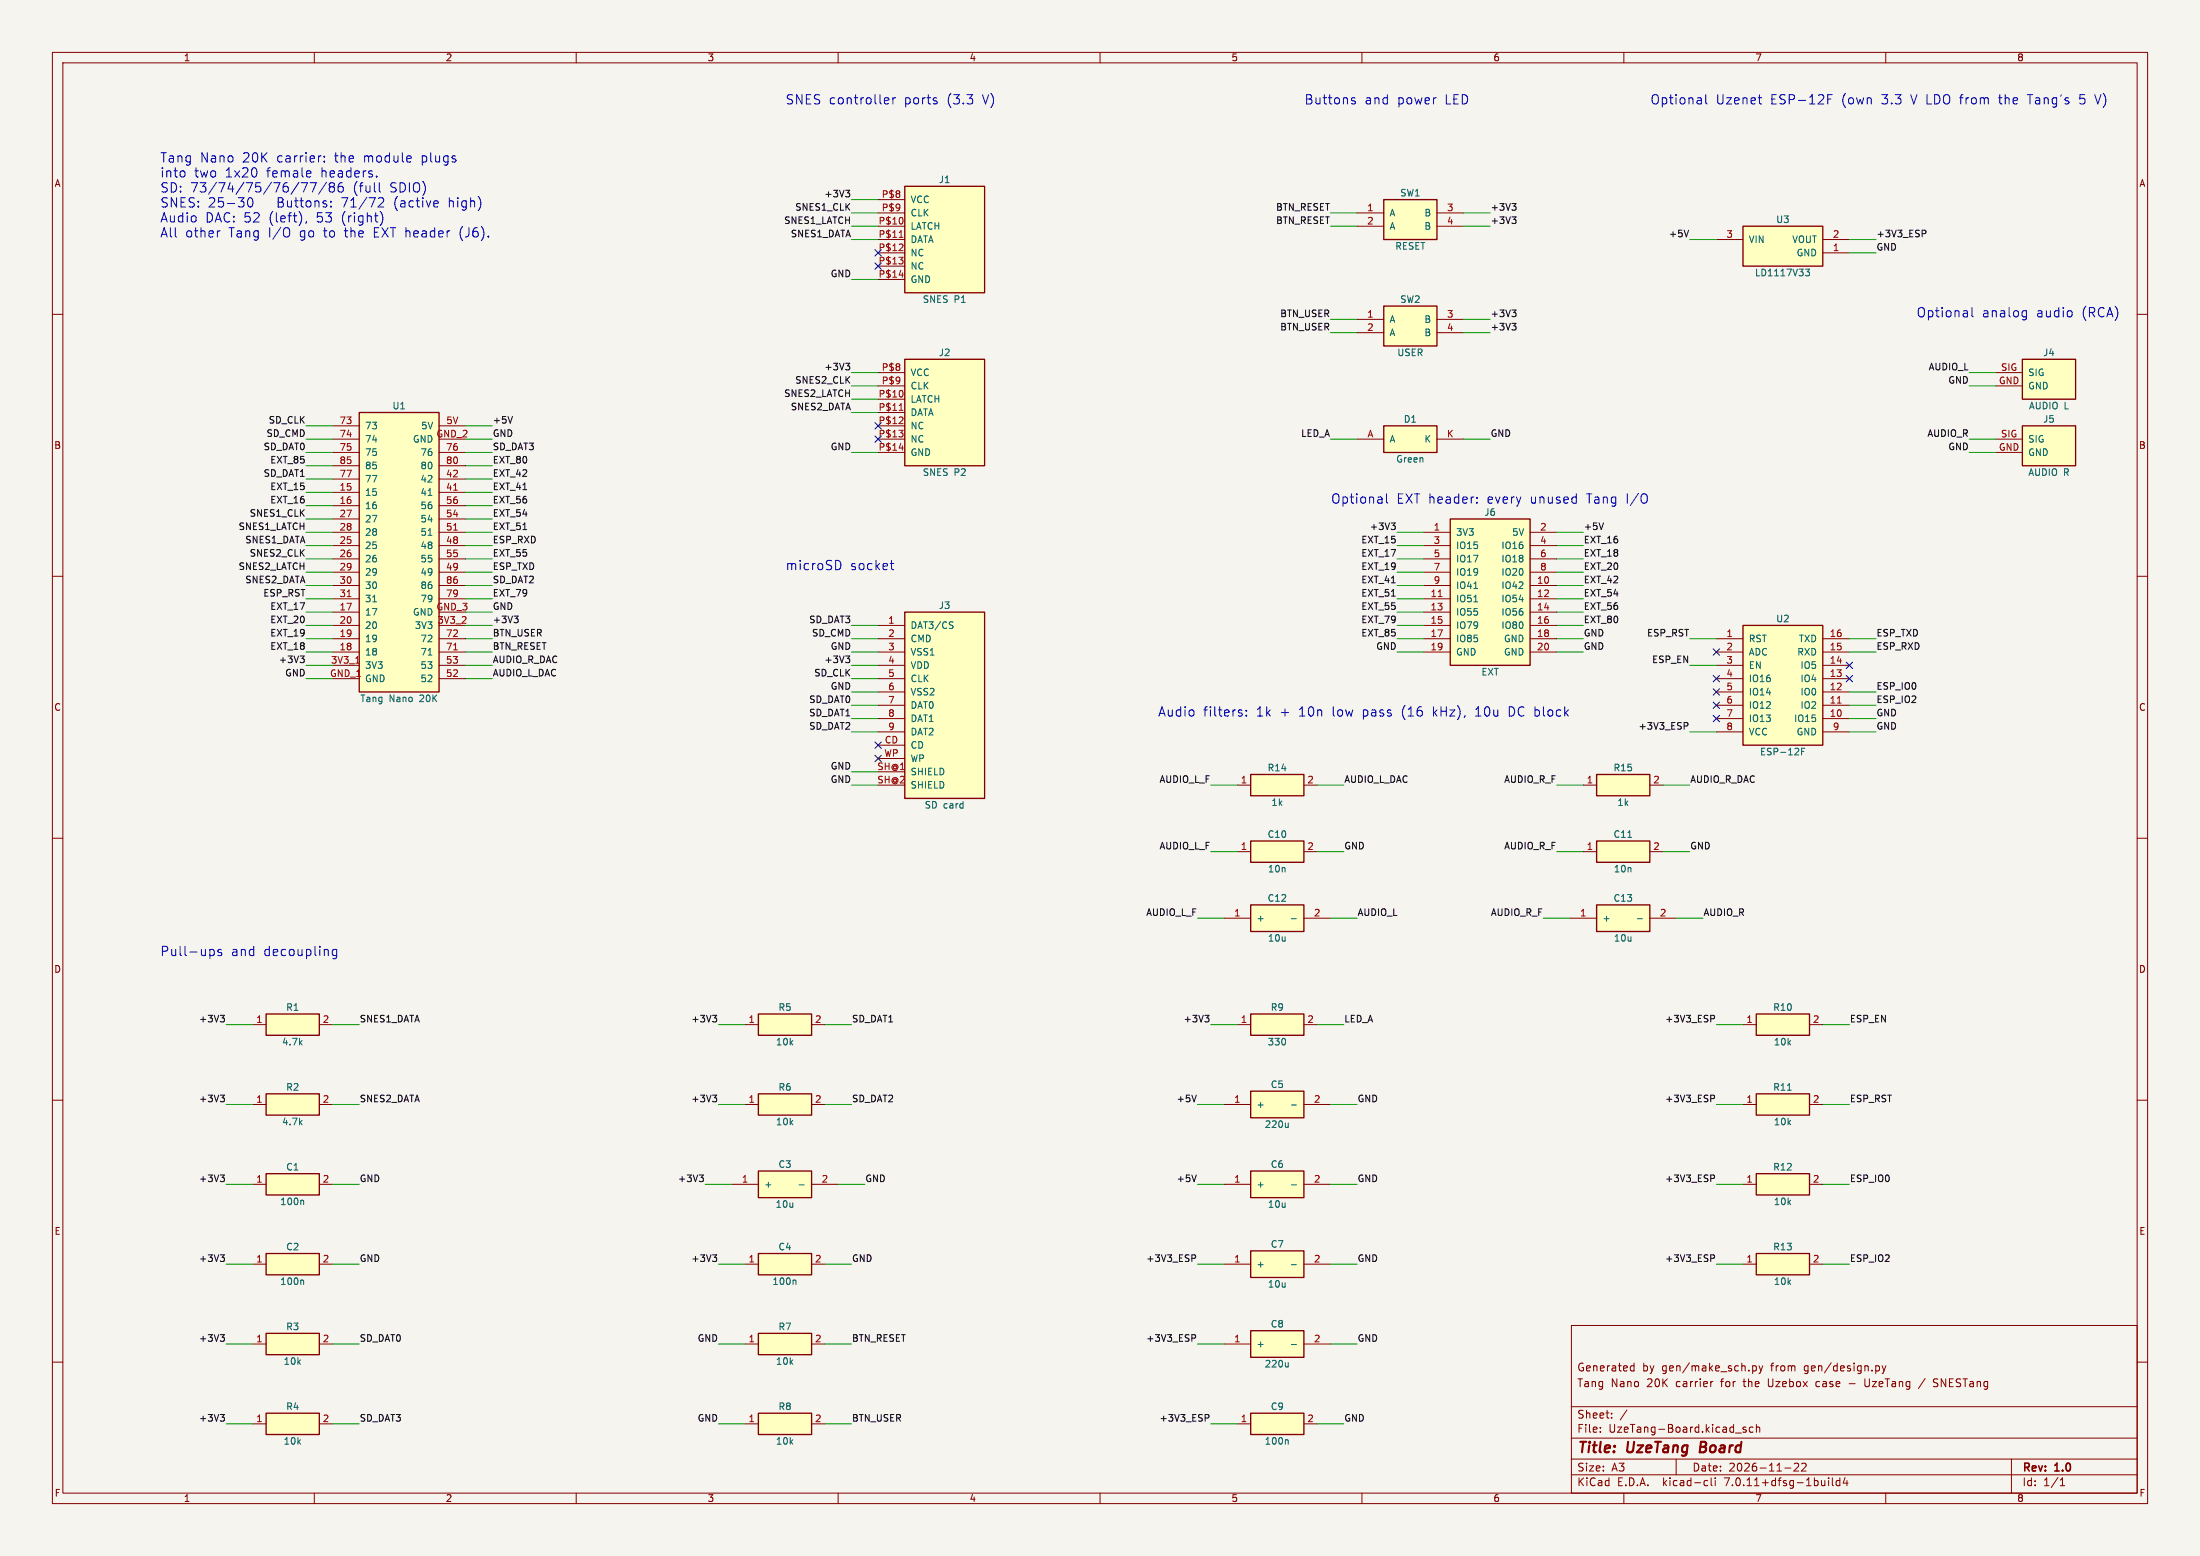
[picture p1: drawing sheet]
<svg xmlns="http://www.w3.org/2000/svg" width="420mm" height="297mm" viewBox="0 0 420 297" stroke-linecap="round" stroke-linejoin="round" font-family="sans-serif">
<path d="M0 0h420v297h-420z" fill="#f5f4ef" stroke="#f5f4ef" stroke-width=".19"/>
<g fill="none" stroke="#840000" stroke-width=".19">
<path d="M10 10h400v277h-400zM12 12h396v273h-396zM60 10v2M110 10v2M160 10v2M210 10v2M260 10v2M310 10v2M360 10v2M167.6 38.1h5.1M10 60h2M167.6 48.3h5.1"/>
<path d="M167.6 45.7h5.1M167.6 43.2h5.1M167.6 50.8h5.1M167.6 53.3h5.1M167.6 40.6h5.1M259.1 43.2h5.1M259.1 40.6h5.1M274.3 43.2h5.1M274.3 40.6h5.1M327.7 45.7h5M348 48.3h5.1M348 45.7h5.1"/>
<path d="M408 60h2M167.6 76.2h5.1M167.6 78.7h5.1M167.6 71.1h5.1M167.6 73.7h5.1M259.1 61h5.1M259.1 63.5h5.1M274.3 61h5.1M274.3 63.5h5.1M381 71.1h5.1M381 73.7h5.1M63.5 83.8h5.1"/>
<path d="M63.5 94h5.1M63.5 96.5h5.1M63.5 99.1h5.1M63.5 91.4h5.1M63.5 81.3h5.1M63.5 86.4h5.1M63.5 88.9h5.1M83.8 83.8h5.1M83.8 94h5.1M83.8 96.5h5.1M83.8 99.1h5.1M83.8 91.4h5.1"/>
<path d="M83.8 81.3h5.1M83.8 86.4h5.1M83.8 88.9h5.1M167.6 83.8h5.1M167.6 81.3h5.1M167.6 86.4h5.1M259.1 83.8h5.1M274.3 83.8h5.1M381 83.8h5.1M381 86.4h5.1M10 110h2M63.5 116.8h5.1"/>
<path d="M63.5 119.4h5.1M63.5 104.1h5.1M63.5 106.7h5.1M63.5 101.6h5.1M63.5 109.2h5.1M63.5 111.8h5.1M63.5 114.3h5.1M83.8 116.8h5.1M83.8 119.4h5.1M83.8 104.1h5.1M83.8 106.7h5.1M83.8 101.6h5.1"/>
<path d="M83.8 109.2h5.1M83.8 111.8h5.1M83.8 114.3h5.1M167.6 119.4h5.1M271.8 116.8h5.1M271.8 119.4h5.1M271.8 104.1h5.1M271.8 106.7h5.1M271.8 101.6h5.1M271.8 109.2h5.1M271.8 111.8h5.1M271.8 114.3h5.1"/>
<path d="M292.1 116.8h5.1M292.1 119.4h5.1M292.1 104.1h5.1M292.1 106.7h5.1M292.1 101.6h5.1M292.1 109.2h5.1M292.1 111.8h5.1M292.1 114.3h5.1M408 110h2M63.5 124.5h5.1M63.5 121.9h5.1M63.5 127h5.1"/>
<path d="M63.5 129.5h5.1M83.8 124.5h5.1M83.8 121.9h5.1M83.8 127h5.1M83.8 129.5h5.1M167.6 124.5h5.1M167.6 121.9h5.1M167.6 127h5.1M167.6 129.5h5.1M167.6 132.1h5.1M167.6 134.6h5.1M167.6 137.2h5.1"/>
<path d="M167.6 139.7h5.1M271.8 124.5h5.1M271.8 121.9h5.1M292.1 124.5h5.1M292.1 121.9h5.1M327.7 124.5h5M327.7 121.9h5M327.7 127h5M327.7 129.5h5M327.7 132.1h5M327.7 134.6h5M327.7 137.2h5"/>
<path d="M327.7 139.7h5M348 124.5h5.1M348 121.9h5.1M348 127h5.1M348 129.5h5.1M348 132.1h5.1M348 134.6h5.1M348 137.2h5.1M348 139.7h5.1M10 160h2M167.6 142.2h5.1M167.6 147.3h5.1"/>
<path d="M167.6 149.9h5.1M167.6 144.8h5.1M236.2 149.9h2.6M248.9 149.9h2.6M302.3 149.9h2.5M315 149.9h2.5M408 160h2M233.7 175.3h5.1M236.2 162.6h2.6M248.9 162.6h2.6M248.9 175.3h5.1M299.7 175.3h5.1"/>
<path d="M302.3 162.6h2.5M315 162.6h2.5M315 175.3h5M48.3 195.6h2.5M61 195.6h2.5M142.2 195.6h2.6M154.9 195.6h2.6M236.2 195.6h2.6M248.9 195.6h2.6M332.7 195.6h2.6M345.4 195.6h2.6M10 210h2"/>
<path d="M48.3 210.8h2.5M61 210.8h2.5M142.2 210.8h2.6M154.9 210.8h2.6M233.7 210.8h5.1M248.9 210.8h5.1M332.7 210.8h2.6M345.4 210.8h2.6M408 210h2M48.3 226.1h2.5M61 226.1h2.5M139.7 226.1h5.1"/>
<path d="M154.9 226.1h5.1M233.7 226.1h5.1M248.9 226.1h5.1M332.7 226.1h2.6M345.4 226.1h2.6M10 260h2M48.3 241.3h2.5M48.3 256.5h2.5M61 241.3h2.5M61 256.5h2.5M142.2 241.3h2.6M142.2 256.5h2.6"/>
<path d="M154.9 241.3h2.6M154.9 256.5h2.6M233.7 241.3h5.1M233.7 256.5h5.1M248.9 241.3h5.1M248.9 256.5h5.1M300 253h108v32h-108zM332.7 241.3h2.6M345.4 241.3h2.6M408 260h2M48.3 271.8h2.5M61 271.8h2.5"/>
<path d="M142.2 271.8h2.6M154.9 271.8h2.6M236.2 271.8h2.6M248.9 271.8h2.6M300 278.5h108M300 274.5h108M300 268.5h108M305.5 273.2v.2M305.5 272.5v.1M307.7 270.5v.2M307.7 269.8v.1M310.6 269.1l-1.3 1.9"/>
<path d="M311.4 261.6h.5M311.4 260.8h.5M311.9 260.2v1.5M320 278.5v3M327 263.7l-.3 .1M331.3 273.5h1.1M333.3 272.5l-.4-.1-.2 .2 .1 .2 .5 .2v.3h-.6M334.6 260.8l.4-.1 .3 .3-.1 .6h-.6M334.6 260.7v1.5M334.7 272.5l-.5-.1-.3 .3 .2 .6h.6M335.3 272.5l.2-.1 .4 .1v.9M335.3 271.9v1.5"/>
<path d="M335.8 260.7l.4 1M336.2 261.7l-.4 .5M336.5 260.7l-.3 1M342.5 279.4l.6-.1 .2 .1 .1 .3-1 1.1h1M343.9 279.4l.6-.1 .2 .1 .1 .3-.9 1.1h.9M346.7 263.8v.7M353 264.1h1.2M356 263.2v1.2l.3 .3h.3M358.2 260.7h.3l.3 .3-.1 .5-.5 .2M359.3 260.7l.4 1M359.7 261.7l-.4 .5M360 260.7l-.3 1"/>
<path d="M367.5 263.1l-1.3 1.9M369.1 264.6h.7M369.9 263.3l-.5-.1-.3 .3 .1 .3 .6 .2M384 278.5v6.5M60 285v2M110 285v2M160 285v2M210 285v2M260 285v2M300 281.5h108M310 285v2M325.6 282.6l.4 .1"/>
<path d="M326 283.5l-.4 .1M326.7 282.1v1.3l.2 .2M327.4 282.1v.1M327.4 282.6v1M340.7 280.2h1.2M349.1 282.1v.1M349.1 282.6v1M349.8 282.1v1.3l.2 .2M351.2 282.7l-.4-.1-.3 .3 .2 .6h.5M351.2 282.1v1.5M352.2 282l-.3 1.1h.9M352.6 282.6v1"/>
<path d="M360 285v2M393.3 283.6h.9M393.3 282.5l.4-.4v1.5"/>
</g>
<path d="M324.7 275.2l-.2 2h.7" fill="none" stroke="#840000" stroke-width=".4"/>
<g fill="#ffffc2" stroke="#ffffc2" stroke-width=".19">
<path d="M144.8 223.5h10.1v5.1h-10.1z"/>
<path d="M335.3 193.5h10.1v4.1h-10.1z"/>
<path d="M264.2 81.3h10.1v5.1h-10.1z"/>
<path d="M335.3 208.8h10.1v4.1h-10.1z"/>
<path d="M68.6 78.7h15.2v53.4h-15.2z"/>
<path d="M332.7 43.2h15.3v7.6h-15.3z"/>
<path d="M238.8 238.8h10.1v5h-10.1z"/>
<path d="M238.8 223.5h10.1v5.1h-10.1z"/>
<path d="M238.8 269.7h10.1v4.1h-10.1z"/>
<path d="M144.8 239.3h10.1v4h-10.1z"/>
<path d="M172.7 35.6h15.3v20.3h-15.3z"/>
<path d="M238.8 254h10.1v5.1h-10.1z"/>
<path d="M335.3 224h10.1v4.1h-10.1z"/>
<path d="M335.3 239.3h10.1v4h-10.1z"/>
<path d="M50.8 269.7h10.2v4.1h-10.2z"/>
<path d="M238.8 208.3h10.1v5.1h-10.1z"/>
<path d="M238.8 193.5h10.1v4.1h-10.1z"/>
<path d="M276.9 99.1h15.2v27.9h-15.2z"/>
<path d="M172.7 116.8h15.3v35.6h-15.3z"/>
<path d="M238.8 147.8h10.1v4.1h-10.1z"/>
<path d="M144.8 208.8h10.1v4.1h-10.1z"/>
<path d="M238.8 160.5h10.1v4.1h-10.1z"/>
<path d="M144.8 193.5h10.1v4.1h-10.1z"/>
<path d="M50.8 193.5h10.2v4.1h-10.2z"/>
<path d="M238.8 172.7h10.1v5.1h-10.1z"/>
<path d="M172.7 68.6h15.3v20.3h-15.3z"/>
<path d="M50.8 208.8h10.2v4.1h-10.2z"/>
<path d="M386.1 68.6h10.1v7.6h-10.1z"/>
<path d="M144.8 269.7h10.1v4.1h-10.1z"/>
<path d="M264.2 38.1h10.1v7.6h-10.1z"/>
<path d="M50.8 254.5h10.2v4.1h-10.2z"/>
<path d="M386.1 81.3h10.1v7.6h-10.1z"/>
<path d="M304.8 147.8h10.2v4.1h-10.2z"/>
<path d="M50.8 239.3h10.2v4h-10.2z"/>
<path d="M304.8 160.5h10.2v4.1h-10.2z"/>
<path d="M144.8 254.5h10.1v4.1h-10.1z"/>
<path d="M332.7 119.4h15.3v22.8h-15.3z"/>
<path d="M304.8 172.7h10.2v5.1h-10.2z"/>
<path d="M50.8 224h10.2v4.1h-10.2z"/>
<path d="M264.2 58.4h10.1v7.6h-10.1z"/>
</g>
<g fill="none" stroke="#840000" stroke-width=".25">
<path d="M172.7 35.6h15.3v20.3h-15.3zM264.2 38.1h10.1v7.6h-10.1zM264.2 58.4h10.1v7.6h-10.1zM332.7 43.2h15.3v7.6h-15.3zM68.6 78.7h15.2v53.4h-15.2zM172.7 68.6h15.3v20.3h-15.3zM386.1 68.6h10.1v7.6h-10.1zM264.2 81.3h10.1v5.1h-10.1zM276.9 99.1h15.2v27.9h-15.2zM386.1 81.3h10.1v7.6h-10.1zM172.7 116.8h15.3v35.6h-15.3zM332.7 119.4h15.3v22.8h-15.3z"/>
<path d="M238.8 147.8h10.1v4.1h-10.1zM304.8 147.8h10.2v4.1h-10.2zM238.8 160.5h10.1v4.1h-10.1zM238.8 172.7h10.1v5.1h-10.1zM304.8 160.5h10.2v4.1h-10.2zM304.8 172.7h10.2v5.1h-10.2zM50.8 193.5h10.2v4.1h-10.2zM144.8 193.5h10.1v4.1h-10.1zM238.8 193.5h10.1v4.1h-10.1zM335.3 193.5h10.1v4.1h-10.1zM50.8 208.8h10.2v4.1h-10.2zM144.8 208.8h10.1v4.1h-10.1z"/>
<path d="M238.8 208.3h10.1v5.1h-10.1zM335.3 208.8h10.1v4.1h-10.1zM50.8 239.3h10.2v4h-10.2zM50.8 224h10.2v4.1h-10.2zM144.8 223.5h10.1v5.1h-10.1zM144.8 239.3h10.1v4h-10.1zM238.8 238.8h10.1v5h-10.1zM238.8 223.5h10.1v5.1h-10.1zM335.3 224h10.1v4.1h-10.1zM335.3 239.3h10.1v4h-10.1zM50.8 254.5h10.2v4.1h-10.2zM144.8 254.5h10.1v4.1h-10.1z"/>
<path d="M238.8 254h10.1v5.1h-10.1zM50.8 269.7h10.2v4.1h-10.2zM144.8 269.7h10.1v4.1h-10.1zM238.8 269.7h10.1v4.1h-10.1z"/>
</g>
<g fill="none" stroke="#006464" stroke-width=".19">
<path d="M344.7 51.4h.7l-.4 .5 .4 .1v.4l-.2 .2h-.4M81.7 94.6h.8M71.1 114.9h.8M81.7 102.2h.8M181.5 118.7l.4 .1M181.7 119.4l.2 .2-.2 .4M281.4 114.9h.7M281.4 112.3h.7M81.7 125h.8M310.8 159.8h.7M343.9 143.4h.5M344.5 142.8h-.6v1.3"/>
<path d="M246.5 175.4h1M312.6 175.4h.9M245.9 214.4v.8M245.9 215.1l-.2 .1M246.5 210.9h1M341.2 208.1h.8M57.8 229.1l.2 .2v.6M152.6 226.2h.9M246.5 226.2h1M57.8 244.3l.2 .2v.7M151.8 244.3l.1 .2v.7M246.5 241.4h1"/>
<path d="M246.5 256.6h1M245.7 274.8l.2 .2v.7M245.9 260.1v.8M245.9 260.8l-.2 .1"/>
</g>
<g fill="none" stroke="#a90000" stroke-width=".19">
<path d="M171.6 49.1h.8l-.4 .5M171.7 45.3h.7M171.7 52.5h.7M172.3 41.6l.1 .4-.1 .6M172.3 46.6l.1 .2-.1 .3-.7 .7h.8M172.3 49.7l.1 .1-.1 .5M171.7 78.3h.7M172.3 74.6l.1 .4-.1 .7M172.3 79.7l.1 .1-.1 .3-.7 .8h.8M86.6 93.6h.7M171.6 82.1h.8l-.4 .5M171.7 85.5h.7"/>
<path d="M172.3 82.7l.1 .2-.1 .4M66.3 113.9h.7M86.6 101.2h.7M274.6 113.9h.7M67.9 126.6h.7M86.6 124h.7M350.8 134.2h.7"/>
</g>
<g fill="none" stroke="#0f0f0f" stroke-width=".19">
<path d="M161.4 36.3h.8l-.4 .5M162 36.8l.2 .2v.3l-.2 .3M288.6 38.9h.8l-.4 .4M289.2 39.3l.2 .3v.3l-.2 .2M288.6 41.4h.8l-.4 .5M288.6 59.2h.8l-.4 .5M289.2 41.9l.2 .2v.3l-.2 .3M289.2 59.7l.2 .2v.3l-.2 .2M322.4 43.9l-.5 1.3M366.9 43.9h.5l.3 .3-.1 .3-.7 .1M97.8 79.5l-.4 1.3M161.4 69.3h.8l-.4 .5"/>
<path d="M162 69.8l.2 .3v.3l-.2 .2M288.6 61.7h.8l-.4 .5M289.2 62.2l.2 .2v.3l-.2 .3M265.6 99.8h.8l-.5 .5M306.1 99.8l-.4 1.3M98.1 117.6h.8l-.4 .5M98.7 118.1l.2 .2v.3l-.2 .3M266.1 100.3l.3 .2v.3l-.3 .3M57.3 125.2h.8l-.4 .5M57.8 125.7l.3 .2v.3l-.3 .3M161.4 125.2h.8l-.4 .5M162 125.7l.2 .2v.3l-.2 .3"/>
<path d="M321.5 137.9h.5l.2 .3-.1 .3-.6 .1M42.1 193.8h.7l-.4 .5M42.6 194.3l.2 .2v.3l-.2 .3M136 193.8h.8l-.4 .5M136.6 194.3l.2 .2v.3l-.2 .3M230 193.8h.8l-.4 .5M230.6 194.3l.2 .2v.3l-.2 .3M326.6 193.8h.5l.2 .2-.1 .4-.6 .1M42.1 209h.7l-.4 .5M42.6 209.5l.2 .3v.3l-.2 .2M136 209h.8l-.4 .5M136.6 209.5l.2 .3v.3l-.2 .2"/>
<path d="M228.4 209l-.4 1.3M326.6 209h.5l.2 .3-.1 .3-.6 .1M42.1 224.3h.7l-.4 .5M42.1 239.5h.7l-.4 .5M42.6 224.8l.2 .2v.3l-.2 .2M133.5 224.3h.8l-.4 .5M134 224.8l.3 .2v.3l-.3 .2M136 239.5h.8l-.4 .5M227.5 239.5h.5l.3 .3-.2 .3-.6 .1M228.4 224.3l-.4 1.2M326.6 224.3h.5l.2 .2-.1 .4h-.6M326.6 239.5h.5l.2 .3-.1 .3-.6 .1"/>
<path d="M42.1 254.8h.7l-.4 .4M42.6 240l.2 .2v.3l-.2 .3M42.6 255.2l.2 .3v.3l-.2 .2M136.6 240l.2 .2v.3l-.2 .3M227.5 254.8h.5l.3 .2-.2 .4h-.6M42.1 270h.7l-.4 .5M42.6 270.5l.2 .2v.3l-.2 .3M230.1 270h.5l.2 .2-.1 .4-.6 .1"/>
</g>
<g fill="none" stroke="#0000c2" stroke-width=".19">
<path d="M169.1 18.7h.5l.1 .4-.9 .2M169.6 19.8h-.5M170.4 18.7v1.1M171 18.7h-.4l-.2 .3M178.8 19.3v.5M258.1 19.2l.6 .1 .1 .3-.3 .2h-.5M258.1 18.7h.6M325.6 18.1v1.5l.3 .2M335.6 18.7h.7M336.1 19.8h.2M348.9 18.9h.6M349.8 18.1h-.9v1.7"/>
<path d="M399.9 18.1l.6 1.7M35.2 32.8v.8M47.7 37.7a1.11 1.11 0 0 0 0 1.8h.2a1.11 1.11 0 0 0 0-1.8M57.1 34.8l-1.5 2.3M58.7 34.9l-.8 1.8M59.1 32.6l.2 .1 .1 .3-.9 .2M59.2 34.9h1.2l-.8 1.8M59.3 33.7l-.2 .1M61.1 29.7h.2M61.9 30.8v.1M61.9 29.8v.2M62.3 34.8l-1.5 2.3"/>
<path d="M63.2 34.9l-.4 .3 .4 .4M63.2 35.6l-.4 .4 .1 .5 .3 .2h.3l.4-.4-.1-.5-.3-.2M63.2 35.6h.3M63.2 39.3v.2M63.2 38.4v.2M63.5 34.9l.4 .3-.4 .4M65 34.9l-.1 .1a1.2 1.2 0 0 0 0 1.7l.6-.2v-.6l-.3-.3h-.3l-.4 .3M71.9 33.6v.2M72.2 37.9l.3-.2h.4l.3 .2 .1 .3-.1 .3-1 1h1.1M72.4 34.9v1.5l.3 .3M78.4 29.8l.1 .4-.8 .1M83.4 38.3l.2 .1 .1 .4-.9 .1"/>
<path d="M83.6 39.4l-.2 .1M42 44.1h-.3M58.5 42.3l-.1 .3M72.6 40.4a2.06 2.06 0 0 1 .1 2.6M376.4 58.7v1.5l.3 .3M386.3 59.3l.6 .1M386.9 59.3v1.4l-.2 .3-.4 .1M395.5 59.5v.8M386.9 60.4l-.6 .1M264.7 94.3v1.5l.2 .2M282 95.9v.1M282 94.9v.2"/>
<path d="M160 107a.96 .96 0 0 1 .6 .9 .96 .96 0 0 1-.6 .8M169.9 107.6h.7M170.2 108.5l.1 .2h.3M236.7 136.1l.4 .1 .1 .2-.3 .3h-.3M236.7 135.5l.4 .1M237.9 136.5v.2M237.9 135.6v.2M40.1 181.3l.5-.1 .3 .4v.5l-.2 .2h-.6M42.3 181.3l-.5-.1-.2 .3 .1 .2 .6 .2v.4h-.7M64.3 181.3l-.5-.1-.4 .4v.5l.2 .2h.7M64.3 181.2v1.5l-.4 .3-.4-.1"/>
</g>
<g fill="none" stroke="#009600" stroke-width=".19">
<path d="M162.6 38.1h5M162.6 45.7h5M162.6 40.6h5M162.6 43.2h5M162.6 53.3h5M254 40.6h5.1M254 43.2h5.1M279.4 40.6h5.1M279.4 43.2h5.1M322.6 45.7h5.1M353.1 45.7h5M353.1 48.3h5"/>
<path d="M162.6 73.7h5M162.6 71.1h5M162.6 76.2h5M162.6 78.7h5M254 63.5h5.1M254 61h5.1M279.4 63.5h5.1M279.4 61h5.1M375.9 73.7h5.1M375.9 71.1h5.1M58.4 99.1h5.1M58.4 96.5h5.1"/>
<path d="M58.4 83.8h5.1M58.4 86.4h5.1M58.4 81.3h5.1M58.4 91.4h5.1M58.4 88.9h5.1M58.4 94h5.1M88.9 99.1h5.1M88.9 96.5h5.1M88.9 83.8h5.1M88.9 86.4h5.1M88.9 81.3h5.1M88.9 91.4h5.1"/>
<path d="M88.9 88.9h5.1M88.9 94h5.1M162.6 86.4h5M254 83.8h5.1M279.4 83.8h5.1M375.9 83.8h5.1M375.9 86.4h5.1M58.4 116.8h5.1M58.4 119.4h5.1M58.4 114.3h5.1M58.4 111.8h5.1M58.4 109.2h5.1"/>
<path d="M58.4 106.7h5.1M58.4 104.1h5.1M58.4 101.6h5.1M88.9 116.8h5.1M88.9 119.4h5.1M88.9 114.3h5.1M88.9 111.8h5.1M88.9 109.2h5.1M88.9 106.7h5.1M88.9 104.1h5.1M88.9 101.6h5.1M162.6 119.4h5"/>
<path d="M266.7 116.8h5.1M266.7 119.4h5.1M266.7 114.3h5.1M266.7 111.8h5.1M266.7 109.2h5.1M266.7 106.7h5.1M266.7 104.1h5.1M266.7 101.6h5.1M297.2 116.8h5.1M297.2 119.4h5.1M297.2 114.3h5.1M297.2 111.8h5.1"/>
<path d="M297.2 109.2h5.1M297.2 106.7h5.1M297.2 104.1h5.1M297.2 101.6h5.1M58.4 127h5.1M58.4 124.5h5.1M58.4 121.9h5.1M58.4 129.5h5.1M88.9 127h5.1M88.9 124.5h5.1M88.9 121.9h5.1M88.9 129.5h5.1"/>
<path d="M162.6 127h5M162.6 124.5h5M162.6 121.9h5M162.6 137.2h5M162.6 129.5h5M162.6 134.6h5M162.6 132.1h5M162.6 139.7h5M266.7 124.5h5.1M266.7 121.9h5.1M297.2 124.5h5.1M297.2 121.9h5.1"/>
<path d="M322.6 127h5.1M322.6 121.9h5.1M322.6 139.7h5.1M353.1 124.5h5M353.1 121.9h5M353.1 137.2h5M353.1 134.6h5M353.1 132.1h5M353.1 139.7h5M162.6 149.9h5M162.6 147.3h5M231.1 149.9h5.1"/>
<path d="M251.5 149.9h5M297.2 149.9h5.1M317.5 149.9h5.1M228.6 175.3h5.1M231.1 162.6h5.1M251.5 162.6h5M254 175.3h5.1M294.6 175.3h5.1M297.2 162.6h5.1M317.5 162.6h5.1M320 175.3h5.1M43.2 195.6h5.1"/>
<path d="M63.5 195.6h5.1M137.2 195.6h5M157.5 195.6h5.1M231.1 195.6h5.1M251.5 195.6h5M327.7 195.6h5M348 195.6h5.1M43.2 210.8h5.1M63.5 210.8h5.1M137.2 210.8h5M157.5 210.8h5.1M228.6 210.8h5.1"/>
<path d="M254 210.8h5.1M327.7 210.8h5M348 210.8h5.1M43.2 226.1h5.1M63.5 226.1h5.1M134.6 226.1h5.1M160 226.1h5.1M228.6 226.1h5.1M254 226.1h5.1M327.7 226.1h5M348 226.1h5.1M43.2 256.5h5.1"/>
<path d="M43.2 241.3h5.1M63.5 256.5h5.1M63.5 241.3h5.1M137.2 256.5h5M137.2 241.3h5M157.5 256.5h5.1M157.5 241.3h5.1M228.6 256.5h5.1M228.6 241.3h5.1M254 256.5h5.1M254 241.3h5.1M327.7 241.3h5"/>
<path d="M348 241.3h5.1M43.2 271.8h5.1M63.5 271.8h5.1M137.2 271.8h5M157.5 271.8h5.1M231.1 271.8h5.1M251.5 271.8h5"/>
</g>
<g fill="none" stroke="#000084" stroke-width=".19">
<path d="M167 47.7l1.2 1.2M167 50.2l1.2 1.2M168.2 47.7l-1.2 1.2M168.2 50.2l-1.2 1.2M167 83.2l1.2 1.2M167 80.7l1.2 1.2M168.2 83.2l-1.2 1.2M168.2 80.7l-1.2 1.2M327.1 136.6l1.2 1.2M327.1 123.9l1.2 1.2M327.1 134l1.2 1.2M327.1 131.5l1.2 1.2"/>
<path d="M327.1 128.9l1.2 1.2M328.3 136.6l-1.2 1.2M328.3 123.9l-1.2 1.2M328.3 134l-1.2 1.2M328.3 131.5l-1.2 1.2M328.3 128.9l-1.2 1.2M352.5 128.9l1.2 1.2M352.5 126.4l1.2 1.2M353.7 128.9l-1.2 1.2M353.7 126.4l-1.2 1.2M167 144.2l1.2 1.2M167 141.6l1.2 1.2"/>
<path d="M168.2 144.2l-1.2 1.2M168.2 141.6l-1.2 1.2"/>
</g>
<g font-size="2.8" fill="#840000">
<text x="301" y="277.9">Title:</text>
<text x="310.6" y="277.9">UzeTang</text>
<text x="325.4" y="277.9">Board</text>
</g>
<g font-size="2.5" fill="#0000c2">
<text x="149.9" y="20.1">SNES controller</text>
<text x="172.6" y="20.1">ports</text>
<text x="180.8" y="20.1">(3.3</text>
<text x="187.7" y="20.1">V)</text>
<text x="248.9" y="20.1">Buttons</text>
<text x="260.5" y="20.1">and</text>
<text x="266.7" y="20.1">power</text>
<text x="275.9" y="20.1">LED</text>
<text x="315" y="20.1">Optional</text>
<text x="327.5" y="20.1">Uzenet</text>
<text x="337.9" y="20.1">ESP-12F</text>
<text x="351.6" y="20.1">(own</text>
<text x="359.3" y="20.1">3.3</text>
<text x="365" y="20.1">V LDO from</text>
<text x="382.1" y="20.1">the</text>
<text x="387.7" y="20.1">Tang's</text>
<text x="397.6" y="20.1">5</text>
<text x="400.7" y="20.1">V)</text>
<text x="30.5" y="31.2">Tang</text>
<text x="30.5" y="34">into</text>
<text x="37" y="34">two</text>
<text x="38.1" y="31.2">Nano</text>
<text x="43" y="34">1x20</text>
<text x="46.3" y="31.2">20K</text>
<text x="50.9" y="34">female</text>
<text x="52.9" y="31.2">carrier:</text>
<text x="61.4" y="34">headers.</text>
<text x="64" y="31.2">the</text>
<text x="69.6" y="31.2">module</text>
<text x="80.7" y="31.2">plugs</text>
<text x="30.5" y="36.9">SD: 73/74/75/76/77/86</text>
<text x="30.5" y="39.7">SNES: 25-30</text>
<text x="53" y="39.7">Buttons:</text>
<text x="65.4" y="39.7">71/72</text>
<text x="67.3" y="36.9">(full</text>
<text x="74.5" y="36.9">SDIO)</text>
<text x="75.5" y="39.7">(active</text>
<text x="86" y="39.7">high)</text>
<text x="30.5" y="42.6">Audio</text>
<text x="30.5" y="45.5">All</text>
<text x="35.3" y="45.5">other</text>
<text x="39.1" y="42.6">DAC: 52</text>
<text x="43.6" y="45.5">Tang</text>
<text x="51.3" y="45.5">I/O</text>
<text x="51.4" y="42.6">(left),</text>
<text x="57.3" y="45.5">go</text>
<text x="60.5" y="42.6">53</text>
<text x="62" y="45.5">to</text>
<text x="65.4" y="42.6">(right)</text>
<text x="66.1" y="45.5">the</text>
<text x="71.7" y="45.5">EXT header</text>
<text x="88.2" y="45.5">(J6).</text>
<text x="365.8" y="60.7">Optional</text>
<text x="378.3" y="60.7">analog</text>
<text x="388.7" y="60.7">audio</text>
<text x="397.5" y="60.7">(RCA)</text>
<text x="254" y="96.3">Optional</text>
<text x="266.5" y="96.3">EXT header:</text>
<text x="283.9" y="96.3">every</text>
<text x="292.3" y="96.3">unused</text>
<text x="303.1" y="96.3">Tang</text>
<text x="310.7" y="96.3">I/O</text>
<text x="149.9" y="109">microSD</text>
<text x="162.2" y="109">socket</text>
<text x="221" y="136.9">Audio</text>
<text x="229.6" y="136.9">filters:</text>
<text x="239.8" y="136.9">1k</text>
<text x="244.4" y="136.9">+</text>
<text x="248.1" y="136.9">10n</text>
<text x="254.5" y="136.9">low</text>
<text x="260.4" y="136.9">pass</text>
<text x="267.9" y="136.9">(16</text>
<text x="273.9" y="136.9">kHz),</text>
<text x="282.2" y="136.9">10u</text>
<text x="288.6" y="136.9">DC block</text>
<text x="30.5" y="182.6">Pull-ups</text>
<text x="44" y="182.6">and</text>
<text x="50.3" y="182.6">decoupling</text>
</g>
<g font-size="2.1" fill="#840000">
<text x="301" y="262">Generated</text>
<text x="313.5" y="262">by</text>
<text x="317.3" y="262">gen/make_sch.py</text>
<text x="338.2" y="262">from</text>
<text x="344.7" y="262">gen/design.py</text>
<text x="301" y="265">Tang</text>
<text x="307.5" y="265">Nano</text>
<text x="314.4" y="265">20K</text>
<text x="320.1" y="265">carrier</text>
<text x="328.8" y="265">for</text>
<text x="333.3" y="265">the</text>
<text x="338.1" y="265">Uzebox</text>
<text x="347.4" y="265">case</text>
<text x="357" y="265">UzeTang</text>
<text x="370.4" y="265">SNESTang</text>
<text x="301" y="273.7">File:</text>
<text x="301" y="271">Sheet:</text>
<text x="307.1" y="273.7">UzeTang-Board.kicad_sch</text>
<text x="301" y="281.1">Size:</text>
<text x="307.6" y="281.1">A3</text>
<text x="323" y="281.1">Date:</text>
<text x="330" y="281.1">2026-11-22</text>
<text x="386" y="281.3">Rev:</text>
<text x="392.4" y="281.3">1.0</text>
<text x="301" y="283.9">KiCad</text>
<text x="308.7" y="283.9">E.D.A.</text>
<text x="317.6" y="283.9">kicad-cli</text>
<text x="329.5" y="283.9">7.0.11+dfsg-1build4</text>
<text x="386" y="283.9">Id:</text>
<text x="390.1" y="283.9">1/1</text>
</g>
<g font-size="1.8" fill="#840000">
<text x="35" y="11.9">1</text>
<text x="85" y="11.9">2</text>
<text x="135" y="11.9">3</text>
<text x="185" y="11.9">4</text>
<text x="235" y="11.9">5</text>
<text x="285" y="11.9">6</text>
<text x="335" y="11.9">7</text>
<text x="385" y="11.9">8</text>
<text x="10.3" y="35.9">A</text>
<text x="408.3" y="35.9">A</text>
<text x="10.3" y="85.9">B</text>
<text x="408.2" y="85.9">B</text>
<text x="10.3" y="135.9">C</text>
<text x="408.2" y="135.9">C</text>
<text x="10.3" y="185.9">D</text>
<text x="408.2" y="185.9">D</text>
<text x="10.3" y="235.9">E</text>
<text x="408.3" y="235.9">E</text>
<text x="10.3" y="285.9">F</text>
<text x="35" y="286.9">1</text>
<text x="85" y="286.9">2</text>
<text x="135" y="286.9">3</text>
<text x="185" y="286.9">4</text>
<text x="235" y="286.9">5</text>
<text x="285" y="286.9">6</text>
<text x="335" y="286.9">7</text>
<text x="385" y="286.9">8</text>
<text x="408.3" y="285.9">F</text>
</g>
<g font-size="1.8" fill="#006464">
<text x="179.1" y="35.2">J1</text>
<text x="173.7" y="39">VCC</text>
<text x="173.7" y="41.5">CLK</text>
<text x="265.2" y="41.5">A</text>
<text x="267.2" y="37.7">SW1</text>
<text x="271.8" y="41.5">B</text>
<text x="173.7" y="44">LATCH</text>
<text x="173.7" y="46.6">DATA</text>
<text x="265.2" y="44">A</text>
<text x="266.3" y="47.9">RESET</text>
<text x="271.8" y="44">B</text>
<text x="333.8" y="46.6">VIN</text>
<text x="339" y="42.8">U3</text>
<text x="342" y="46.6">VOUT</text>
<text x="173.7" y="49.1">NC</text>
<text x="173.7" y="51.7">NC</text>
<text x="334.9" y="52.9">LD1117V33</text>
<text x="342.9" y="49.1">GND</text>
<text x="173.7" y="54.2">GND</text>
<text x="176.1" y="58">SNES</text>
<text x="182.1" y="58">P1</text>
<text x="267.2" y="58">SW2</text>
<text x="265.2" y="61.8">A</text>
<text x="265.2" y="64.4">A</text>
<text x="271.8" y="61.8">B</text>
<text x="271.8" y="64.4">B</text>
<text x="173.7" y="72">VCC</text>
<text x="179.1" y="68.2">J2</text>
<text x="266.7" y="68.2">USER</text>
<text x="387.1" y="72">SIG</text>
<text x="390" y="68.2">J4</text>
<text x="173.7" y="77.1">LATCH</text>
<text x="173.7" y="74.5">CLK</text>
<text x="387.1" y="74.5">GND</text>
<text x="69.6" y="82.1">73</text>
<text x="74.8" y="78.3">U1</text>
<text x="80.3" y="82.1">5V</text>
<text x="173.7" y="79.6">DATA</text>
<text x="173.7" y="82.1">NC</text>
<text x="267.9" y="80.9">D1</text>
<text x="387.2" y="78.3">AUDIO L</text>
<text x="390" y="80.9">J5</text>
<text x="69.6" y="84.7">74</text>
<text x="69.6" y="87.2">75</text>
<text x="69.6" y="89.8">85</text>
<text x="78.7" y="84.7">GND</text>
<text x="80.2" y="87.2">76</text>
<text x="80.2" y="89.8">80</text>
<text x="173.7" y="84.7">NC</text>
<text x="173.7" y="87.2">GND</text>
<text x="265.2" y="84.7">A</text>
<text x="266.4" y="88.5">Green</text>
<text x="271.8" y="84.7">K</text>
<text x="387.1" y="87.2">GND</text>
<text x="387.1" y="84.7">SIG</text>
<text x="69.6" y="94.8">15</text>
<text x="69.6" y="92.3">77</text>
<text x="80.2" y="94.8">41</text>
<text x="80.2" y="92.3">42</text>
<text x="176.1" y="91">SNES</text>
<text x="182.1" y="91">P2</text>
<text x="387.1" y="91">AUDIO R</text>
<text x="69.6" y="97.4">16</text>
<text x="69.6" y="99.9">27</text>
<text x="80.2" y="99.9">54</text>
<text x="80.2" y="97.4">56</text>
<text x="283.3" y="98.7">J6</text>
<text x="69.6" y="105">25</text>
<text x="69.6" y="107.5">26</text>
<text x="69.6" y="102.5">28</text>
<text x="80.2" y="105">48</text>
<text x="80.2" y="102.5">51</text>
<text x="80.2" y="107.5">55</text>
<text x="277.9" y="102.5">3V3</text>
<text x="277.9" y="105">IO15</text>
<text x="277.9" y="107.5">IO17</text>
<text x="286.5" y="105">IO16</text>
<text x="286.5" y="107.5">IO18</text>
<text x="288.6" y="102.5">5V</text>
<text x="69.6" y="110.1">29</text>
<text x="69.6" y="112.6">30</text>
<text x="80.2" y="110.1">49</text>
<text x="80.2" y="112.6">86</text>
<text x="277.9" y="110.1">IO19</text>
<text x="277.9" y="112.6">IO41</text>
<text x="286.5" y="112.6">IO42</text>
<text x="286.5" y="110.1">IO20</text>
<text x="69.6" y="117.7">17</text>
<text x="69.6" y="115.2">31</text>
<text x="78.7" y="117.7">GND</text>
<text x="80.2" y="115.2">79</text>
<text x="179.1" y="116.4">J3</text>
<text x="277.9" y="115.2">IO51</text>
<text x="277.9" y="117.7">IO55</text>
<text x="286.5" y="115.2">IO54</text>
<text x="286.5" y="117.7">IO56</text>
<text x="339" y="119">U2</text>
<text x="69.6" y="125.3">18</text>
<text x="69.6" y="122.8">19</text>
<text x="69.6" y="120.2">20</text>
<text x="79.1" y="120.2">3V3</text>
<text x="80.2" y="125.3">71</text>
<text x="80.2" y="122.8">72</text>
<text x="173.7" y="120.2">DAT3/CS</text>
<text x="173.7" y="122.8">CMD</text>
<text x="173.7" y="125.3">VSS1</text>
<text x="277.9" y="120.2">IO79</text>
<text x="277.9" y="122.8">IO85</text>
<text x="277.9" y="125.3">GND</text>
<text x="286.5" y="120.2">IO80</text>
<text x="287" y="122.8">GND</text>
<text x="287" y="125.3">GND</text>
<text x="333.8" y="122.8">RST</text>
<text x="333.8" y="125.3">ADC</text>
<text x="343" y="125.3">RXD</text>
<text x="343.3" y="122.8">TXD</text>
<text x="69.6" y="127.9">3V3</text>
<text x="69.6" y="130.4">GND</text>
<text x="80.2" y="130.4">52</text>
<text x="80.2" y="127.9">53</text>
<text x="173.7" y="127.9">VDD</text>
<text x="173.7" y="130.4">CLK</text>
<text x="282.7" y="129.1">EXT</text>
<text x="333.8" y="127.9">EN</text>
<text x="333.8" y="130.4">IO16</text>
<text x="343.6" y="130.4">IO4</text>
<text x="343.6" y="127.9">IO5</text>
<text x="68.7" y="134.2">Tang</text>
<text x="74.3" y="134.2">Nano</text>
<text x="80.2" y="134.2">20K</text>
<text x="173.7" y="132.9">VSS2</text>
<text x="173.7" y="135.5">DAT0</text>
<text x="333.8" y="132.9">IO14</text>
<text x="333.8" y="135.5">IO12</text>
<text x="343.6" y="135.5">IO2</text>
<text x="343.6" y="132.9">IO0</text>
<text x="173.7" y="138">DAT1</text>
<text x="173.7" y="140.6">DAT2</text>
<text x="173.7" y="143.1">CD</text>
<text x="333.8" y="138">IO13</text>
<text x="333.8" y="140.6">VCC</text>
<text x="342.4" y="138">IO15</text>
<text x="342.9" y="140.6">GND</text>
<text x="173.7" y="148.2">SHIELD</text>
<text x="173.7" y="145.6">WP</text>
<text x="241.9" y="147.4">R14</text>
<text x="307.9" y="147.4">R15</text>
<text x="335.9" y="144.4">ESP-12F</text>
<text x="173.7" y="150.7">SHIELD</text>
<text x="176.4" y="154.5">SD card</text>
<text x="242.6" y="154">1k</text>
<text x="308.7" y="154">1k</text>
<text x="241.9" y="160.1">C10</text>
<text x="307.9" y="160.1">C11</text>
<text x="242" y="166.7">10n</text>
<text x="308" y="166.7">10n</text>
<text x="241.9" y="172.3">C12</text>
<text x="307.9" y="172.3">C13</text>
<text x="239.8" y="176.1">+</text>
<text x="242" y="179.9">10u</text>
<text x="305.8" y="176.1">+</text>
<text x="308" y="179.9">10u</text>
<text x="54.5" y="193.1">R1</text>
<text x="148.5" y="193.1">R5</text>
<text x="242.5" y="193.1">R9</text>
<text x="338.4" y="193.1">R10</text>
<text x="53.8" y="199.7">4.7k</text>
<text x="148" y="199.7">10k</text>
<text x="241.9" y="199.7">330</text>
<text x="338.5" y="199.7">10k</text>
<text x="54.5" y="208.4">R2</text>
<text x="148.5" y="208.4">R6</text>
<text x="242.5" y="207.9">C5</text>
<text x="338.4" y="208.4">R11</text>
<text x="53.8" y="215">4.7k</text>
<text x="148" y="215">10k</text>
<text x="239.8" y="211.7">+</text>
<text x="241.3" y="215.5">220u</text>
<text x="338.5" y="215">10k</text>
<text x="54.5" y="223.6">C1</text>
<text x="145.8" y="226.9">+</text>
<text x="148.5" y="223.1">C3</text>
<text x="239.8" y="226.9">+</text>
<text x="242.5" y="223.1">C6</text>
<text x="338.4" y="223.6">R12</text>
<text x="53.4" y="230.2">100n</text>
<text x="148" y="230.7">10u</text>
<text x="242" y="230.7">10u</text>
<text x="338.5" y="230.2">10k</text>
<text x="54.5" y="238.9">C2</text>
<text x="148.5" y="238.9">C4</text>
<text x="242.5" y="238.4">C7</text>
<text x="338.4" y="238.9">R13</text>
<text x="53.4" y="245.5">100n</text>
<text x="147.4" y="245.5">100n</text>
<text x="239.8" y="242.2">+</text>
<text x="242" y="246">10u</text>
<text x="338.5" y="245.5">10k</text>
<text x="54.5" y="254.1">R3</text>
<text x="148.5" y="254.1">R7</text>
<text x="239.8" y="257.4">+</text>
<text x="242.5" y="253.6">C8</text>
<text x="54.1" y="260.7">10k</text>
<text x="148" y="260.7">10k</text>
<text x="241.3" y="261.2">220u</text>
<text x="54.5" y="269.3">R4</text>
<text x="148.5" y="269.3">R8</text>
<text x="242.5" y="269.3">C9</text>
<text x="54.1" y="275.9">10k</text>
<text x="148" y="275.9">10k</text>
<text x="241.3" y="275.9">100n</text>
</g>
<g font-size="1.8" fill="#0f0f0f">
<text x="151.7" y="40.3">SNES1_CLK</text>
<text x="157.3" y="37.7">+3V3</text>
<text x="243.5" y="40.3">BTN_RESET</text>
<text x="284.5" y="40.3">+3V3</text>
<text x="149.6" y="42.8">SNES1_LATCH</text>
<text x="150.9" y="45.4">SNES1_DATA</text>
<text x="243.5" y="42.8">BTN_RESET</text>
<text x="284.5" y="42.8">+3V3</text>
<text x="318.5" y="45.4">+5V</text>
<text x="358.1" y="45.4">+3V3_ESP</text>
<text x="358.1" y="47.9">GND</text>
<text x="158.5" y="53">GND</text>
<text x="244.3" y="60.6">BTN_USER</text>
<text x="244.3" y="63.2">BTN_USER</text>
<text x="284.5" y="63.2">+3V3</text>
<text x="284.5" y="60.6">+3V3</text>
<text x="157.3" y="70.8">+3V3</text>
<text x="368.1" y="70.8">AUDIO_L</text>
<text x="149.6" y="75.9">SNES2_LATCH</text>
<text x="151.7" y="73.3">SNES2_CLK</text>
<text x="371.8" y="73.3">GND</text>
<text x="50.8" y="83.5">SD_CMD</text>
<text x="51.2" y="80.9">SD_CLK</text>
<text x="94" y="80.9">+5V</text>
<text x="94" y="83.5">GND</text>
<text x="150.9" y="78.4">SNES2_DATA</text>
<text x="248.3" y="83.5">LED_A</text>
<text x="284.5" y="83.5">GND</text>
<text x="367.9" y="83.5">AUDIO_R</text>
<text x="50.2" y="86">SD_DAT0</text>
<text x="51.5" y="88.6">EXT_85</text>
<text x="94" y="86">SD_DAT3</text>
<text x="94" y="88.6">EXT_80</text>
<text x="158.5" y="86">GND</text>
<text x="371.8" y="86">GND</text>
<text x="50.2" y="91.1">SD_DAT1</text>
<text x="51.5" y="93.6">EXT_15</text>
<text x="94" y="93.6">EXT_41</text>
<text x="94" y="91.1">EXT_42</text>
<text x="45.5" y="101.3">SNES1_LATCH</text>
<text x="47.6" y="98.7">SNES1_CLK</text>
<text x="51.5" y="96.2">EXT_16</text>
<text x="94" y="96.2">EXT_56</text>
<text x="94" y="98.7">EXT_54</text>
<text x="94" y="101.3">EXT_51</text>
<text x="261.4" y="101.3">+3V3</text>
<text x="302.3" y="101.3">+5V</text>
<text x="46.7" y="103.8">SNES1_DATA</text>
<text x="47.6" y="106.3">SNES2_CLK</text>
<text x="94" y="106.3">EXT_55</text>
<text x="94" y="103.8">ESP_RXD</text>
<text x="259.8" y="103.8">EXT_15</text>
<text x="259.8" y="106.3">EXT_17</text>
<text x="302.3" y="103.8">EXT_16</text>
<text x="302.3" y="106.3">EXT_18</text>
<text x="45.5" y="108.9">SNES2_LATCH</text>
<text x="46.7" y="111.4">SNES2_DATA</text>
<text x="50.2" y="114">ESP_RST</text>
<text x="94" y="114">EXT_79</text>
<text x="94" y="111.4">SD_DAT2</text>
<text x="94" y="108.9">ESP_TXD</text>
<text x="259.8" y="114">EXT_51</text>
<text x="259.8" y="111.4">EXT_41</text>
<text x="259.8" y="108.9">EXT_19</text>
<text x="302.3" y="108.9">EXT_20</text>
<text x="302.3" y="111.4">EXT_42</text>
<text x="302.3" y="114">EXT_54</text>
<text x="51.5" y="116.5">EXT_17</text>
<text x="51.5" y="119">EXT_20</text>
<text x="94" y="116.5">GND</text>
<text x="94" y="119">+3V3</text>
<text x="154.4" y="119">SD_DAT3</text>
<text x="259.8" y="116.5">EXT_55</text>
<text x="259.8" y="119">EXT_79</text>
<text x="302.3" y="119">EXT_80</text>
<text x="302.3" y="116.5">EXT_56</text>
<text x="51.5" y="124.1">EXT_18</text>
<text x="51.5" y="121.6">EXT_19</text>
<text x="94" y="124.1">BTN_RESET</text>
<text x="94" y="121.6">BTN_USER</text>
<text x="154.9" y="121.6">SD_CMD</text>
<text x="158.5" y="124.1">GND</text>
<text x="259.8" y="121.6">EXT_85</text>
<text x="262.6" y="124.1">GND</text>
<text x="302.3" y="121.6">GND</text>
<text x="302.3" y="124.1">GND</text>
<text x="314.3" y="121.6">ESP_RST</text>
<text x="358.1" y="124.1">ESP_RXD</text>
<text x="358.1" y="121.6">ESP_TXD</text>
<text x="53.1" y="126.7">+3V3</text>
<text x="54.3" y="129.2">GND</text>
<text x="94" y="129.2">AUDIO_L_DAC</text>
<text x="94" y="126.7">AUDIO_R_DAC</text>
<text x="155.3" y="129.2">SD_CLK</text>
<text x="157.3" y="126.7">+3V3</text>
<text x="158.5" y="131.7">GND</text>
<text x="315.3" y="126.7">ESP_EN</text>
<text x="358.1" y="131.7">ESP_IO0</text>
<text x="154.4" y="134.3">SD_DAT0</text>
<text x="154.4" y="136.8">SD_DAT1</text>
<text x="358.1" y="134.3">ESP_IO2</text>
<text x="358.1" y="136.8">GND</text>
<text x="154.4" y="139.4">SD_DAT2</text>
<text x="312.7" y="139.4">+3V3_ESP</text>
<text x="358.1" y="139.4">GND</text>
<text x="158.5" y="147">GND</text>
<text x="158.5" y="149.5">GND</text>
<text x="221.3" y="149.5">AUDIO_L_F</text>
<text x="256.5" y="149.5">AUDIO_L_DAC</text>
<text x="287.1" y="149.5">AUDIO_R_F</text>
<text x="322.6" y="149.5">AUDIO_R_DAC</text>
<text x="221.3" y="162.2">AUDIO_L_F</text>
<text x="256.5" y="162.2">GND</text>
<text x="287.1" y="162.2">AUDIO_R_F</text>
<text x="322.6" y="162.2">GND</text>
<text x="218.7" y="174.9">AUDIO_L_F</text>
<text x="259.1" y="174.9">AUDIO_L</text>
<text x="284.5" y="174.9">AUDIO_R_F</text>
<text x="325.1" y="174.9">AUDIO_R</text>
<text x="37.9" y="195.2">+3V3</text>
<text x="68.6" y="195.2">SNES1_DATA</text>
<text x="131.9" y="195.2">+3V3</text>
<text x="162.6" y="195.2">SD_DAT1</text>
<text x="225.9" y="195.2">+3V3</text>
<text x="256.5" y="195.2">LED_A</text>
<text x="317.8" y="195.2">+3V3_ESP</text>
<text x="353.1" y="195.2">ESP_EN</text>
<text x="37.9" y="210.5">+3V3</text>
<text x="68.6" y="210.5">SNES2_DATA</text>
<text x="131.9" y="210.5">+3V3</text>
<text x="162.6" y="210.5">SD_DAT2</text>
<text x="224.5" y="210.5">+5V</text>
<text x="259.1" y="210.5">GND</text>
<text x="317.8" y="210.5">+3V3_ESP</text>
<text x="353.1" y="210.5">ESP_RST</text>
<text x="37.9" y="225.7">+3V3</text>
<text x="68.6" y="225.7">GND</text>
<text x="129.3" y="225.7">+3V3</text>
<text x="165.1" y="225.7">GND</text>
<text x="224.5" y="225.7">+5V</text>
<text x="259.1" y="225.7">GND</text>
<text x="317.8" y="225.7">+3V3_ESP</text>
<text x="353.1" y="225.7">ESP_IO0</text>
<text x="37.9" y="241">+3V3</text>
<text x="68.6" y="241">GND</text>
<text x="131.9" y="241">+3V3</text>
<text x="162.6" y="241">GND</text>
<text x="218.7" y="241">+3V3_ESP</text>
<text x="259.1" y="241">GND</text>
<text x="317.8" y="241">+3V3_ESP</text>
<text x="353.1" y="241">ESP_IO2</text>
<text x="37.9" y="256.2">+3V3</text>
<text x="68.6" y="256.2">SD_DAT0</text>
<text x="133.1" y="256.2">GND</text>
<text x="162.6" y="256.2">BTN_RESET</text>
<text x="218.7" y="256.2">+3V3_ESP</text>
<text x="259.1" y="256.2">GND</text>
<text x="37.9" y="271.4">+3V3</text>
<text x="68.6" y="271.4">SD_DAT3</text>
<text x="133.1" y="271.4">GND</text>
<text x="162.6" y="271.4">BTN_USER</text>
<text x="221.3" y="271.4">+3V3_ESP</text>
<text x="256.5" y="271.4">GND</text>
</g>
<g font-size="1.8" fill="#a90000">
<text x="168.2" y="37.8">P$8</text>
<text x="168.2" y="40.4">P$9</text>
<text x="260.9" y="40.4">1</text>
<text x="276.2" y="40.4">3</text>
<text x="167.6" y="42.9">P$10</text>
<text x="167.6" y="45.5">P$11</text>
<text x="260.9" y="42.9">2</text>
<text x="276.2" y="42.9">4</text>
<text x="329.5" y="45.5">3</text>
<text x="349.8" y="45.5">2</text>
<text x="167.6" y="48">P$12</text>
<text x="167.6" y="50.5">P$13</text>
<text x="167.6" y="53.1">P$14</text>
<text x="349.8" y="48">1</text>
<text x="260.9" y="60.7">1</text>
<text x="260.9" y="63.2">2</text>
<text x="276.2" y="60.7">3</text>
<text x="276.2" y="63.2">4</text>
<text x="168.2" y="70.9">P$8</text>
<text x="381.9" y="70.9">SIG</text>
<text x="167.6" y="75.9">P$10</text>
<text x="168.2" y="73.4">P$9</text>
<text x="381.5" y="73.4">GND</text>
<text x="64.7" y="81">73</text>
<text x="64.7" y="83.6">74</text>
<text x="83.2" y="83.6">GND_2</text>
<text x="85.1" y="81">5V</text>
<text x="167.6" y="78.5">P$11</text>
<text x="167.6" y="81">P$12</text>
<text x="167.6" y="83.6">P$13</text>
<text x="261" y="83.6">A</text>
<text x="276.1" y="83.6">K</text>
<text x="381.9" y="83.6">SIG</text>
<text x="64.7" y="86.1">75</text>
<text x="64.7" y="88.6">85</text>
<text x="85" y="86.1">76</text>
<text x="85" y="88.6">80</text>
<text x="167.6" y="86.1">P$14</text>
<text x="381.5" y="86.1">GND</text>
<text x="64.7" y="93.7">15</text>
<text x="64.7" y="91.2">77</text>
<text x="85" y="93.7">41</text>
<text x="85" y="91.2">42</text>
<text x="64.7" y="96.3">16</text>
<text x="64.7" y="98.8">27</text>
<text x="64.7" y="101.3">28</text>
<text x="85" y="101.3">51</text>
<text x="85" y="98.8">54</text>
<text x="85" y="96.3">56</text>
<text x="273.6" y="101.3">1</text>
<text x="293.9" y="101.3">2</text>
<text x="64.7" y="103.9">25</text>
<text x="64.7" y="106.4">26</text>
<text x="85" y="103.9">48</text>
<text x="85" y="106.4">55</text>
<text x="273.6" y="103.9">3</text>
<text x="273.6" y="106.4">5</text>
<text x="293.9" y="103.9">4</text>
<text x="293.9" y="106.4">6</text>
<text x="64.7" y="109">29</text>
<text x="64.7" y="111.5">30</text>
<text x="85" y="109">49</text>
<text x="85" y="111.5">86</text>
<text x="273.6" y="109">7</text>
<text x="273.6" y="111.5">9</text>
<text x="293.3" y="111.5">10</text>
<text x="293.9" y="109">8</text>
<text x="64.7" y="116.6">17</text>
<text x="64.7" y="119.1">20</text>
<text x="64.7" y="114">31</text>
<text x="83.2" y="116.6">GND_3</text>
<text x="83.4" y="119.1">3V3_2</text>
<text x="85" y="114">79</text>
<text x="169.5" y="119.1">1</text>
<text x="273" y="114">11</text>
<text x="273" y="116.6">13</text>
<text x="273" y="119.1">15</text>
<text x="293.3" y="114">12</text>
<text x="293.3" y="116.6">14</text>
<text x="293.3" y="119.1">16</text>
<text x="64.7" y="124.2">18</text>
<text x="64.7" y="121.7">19</text>
<text x="85" y="124.2">71</text>
<text x="85" y="121.7">72</text>
<text x="169.5" y="121.7">2</text>
<text x="169.5" y="124.2">3</text>
<text x="273" y="121.7">17</text>
<text x="273" y="124.2">19</text>
<text x="293.3" y="121.7">18</text>
<text x="293.3" y="124.2">20</text>
<text x="329.5" y="121.7">1</text>
<text x="329.5" y="124.2">2</text>
<text x="349.2" y="124.2">15</text>
<text x="349.2" y="121.7">16</text>
<text x="62.9" y="129.3">GND_1</text>
<text x="63.1" y="126.7">3V3_1</text>
<text x="85" y="129.3">52</text>
<text x="85" y="126.7">53</text>
<text x="169.5" y="126.7">4</text>
<text x="169.5" y="129.3">5</text>
<text x="169.5" y="131.8">6</text>
<text x="329.5" y="126.7">3</text>
<text x="329.5" y="129.3">4</text>
<text x="329.5" y="131.8">5</text>
<text x="349.2" y="131.8">12</text>
<text x="349.2" y="129.3">13</text>
<text x="349.2" y="126.7">14</text>
<text x="169.5" y="134.4">7</text>
<text x="169.5" y="136.9">8</text>
<text x="329.5" y="134.4">6</text>
<text x="329.5" y="136.9">7</text>
<text x="349.2" y="136.9">10</text>
<text x="349.2" y="134.4">11</text>
<text x="168.8" y="142">CD</text>
<text x="169.5" y="139.4">9</text>
<text x="329.5" y="139.4">8</text>
<text x="349.8" y="139.4">9</text>
<text x="167.4" y="147.1">SH@1</text>
<text x="167.4" y="149.6">SH@2</text>
<text x="168.7" y="144.5">WP</text>
<text x="236.8" y="149.6">1</text>
<text x="249.5" y="149.6">2</text>
<text x="302.8" y="149.6">1</text>
<text x="315.5" y="149.6">2</text>
<text x="236.8" y="162.3">1</text>
<text x="249.5" y="162.3">2</text>
<text x="302.8" y="162.3">1</text>
<text x="315.5" y="162.3">2</text>
<text x="235.5" y="175">1</text>
<text x="250.8" y="175">2</text>
<text x="301.6" y="175">1</text>
<text x="316.8" y="175">2</text>
<text x="48.8" y="195.3">1</text>
<text x="61.5" y="195.3">2</text>
<text x="142.8" y="195.3">1</text>
<text x="155.5" y="195.3">2</text>
<text x="236.8" y="195.3">1</text>
<text x="249.5" y="195.3">2</text>
<text x="333.3" y="195.3">1</text>
<text x="346" y="195.3">2</text>
<text x="48.8" y="210.6">1</text>
<text x="61.5" y="210.6">2</text>
<text x="142.8" y="210.6">1</text>
<text x="155.5" y="210.6">2</text>
<text x="235.5" y="210.6">1</text>
<text x="250.8" y="210.6">2</text>
<text x="333.3" y="210.6">1</text>
<text x="346" y="210.6">2</text>
<text x="48.8" y="225.8">1</text>
<text x="61.5" y="225.8">2</text>
<text x="141.5" y="225.8">1</text>
<text x="156.8" y="225.8">2</text>
<text x="235.5" y="225.8">1</text>
<text x="250.8" y="225.8">2</text>
<text x="333.3" y="225.8">1</text>
<text x="346" y="225.8">2</text>
<text x="48.8" y="241">1</text>
<text x="61.5" y="241">2</text>
<text x="142.8" y="241">1</text>
<text x="155.5" y="241">2</text>
<text x="235.5" y="241">1</text>
<text x="250.8" y="241">2</text>
<text x="333.3" y="241">1</text>
<text x="346" y="241">2</text>
<text x="48.8" y="256.3">1</text>
<text x="61.5" y="256.3">2</text>
<text x="142.8" y="256.3">1</text>
<text x="155.5" y="256.3">2</text>
<text x="235.5" y="256.3">1</text>
<text x="250.8" y="256.3">2</text>
<text x="48.8" y="271.5">1</text>
<text x="61.5" y="271.5">2</text>
<text x="142.8" y="271.5">1</text>
<text x="155.5" y="271.5">2</text>
<text x="236.8" y="271.5">1</text>
<text x="249.5" y="271.5">2</text>
</g>
</svg>
